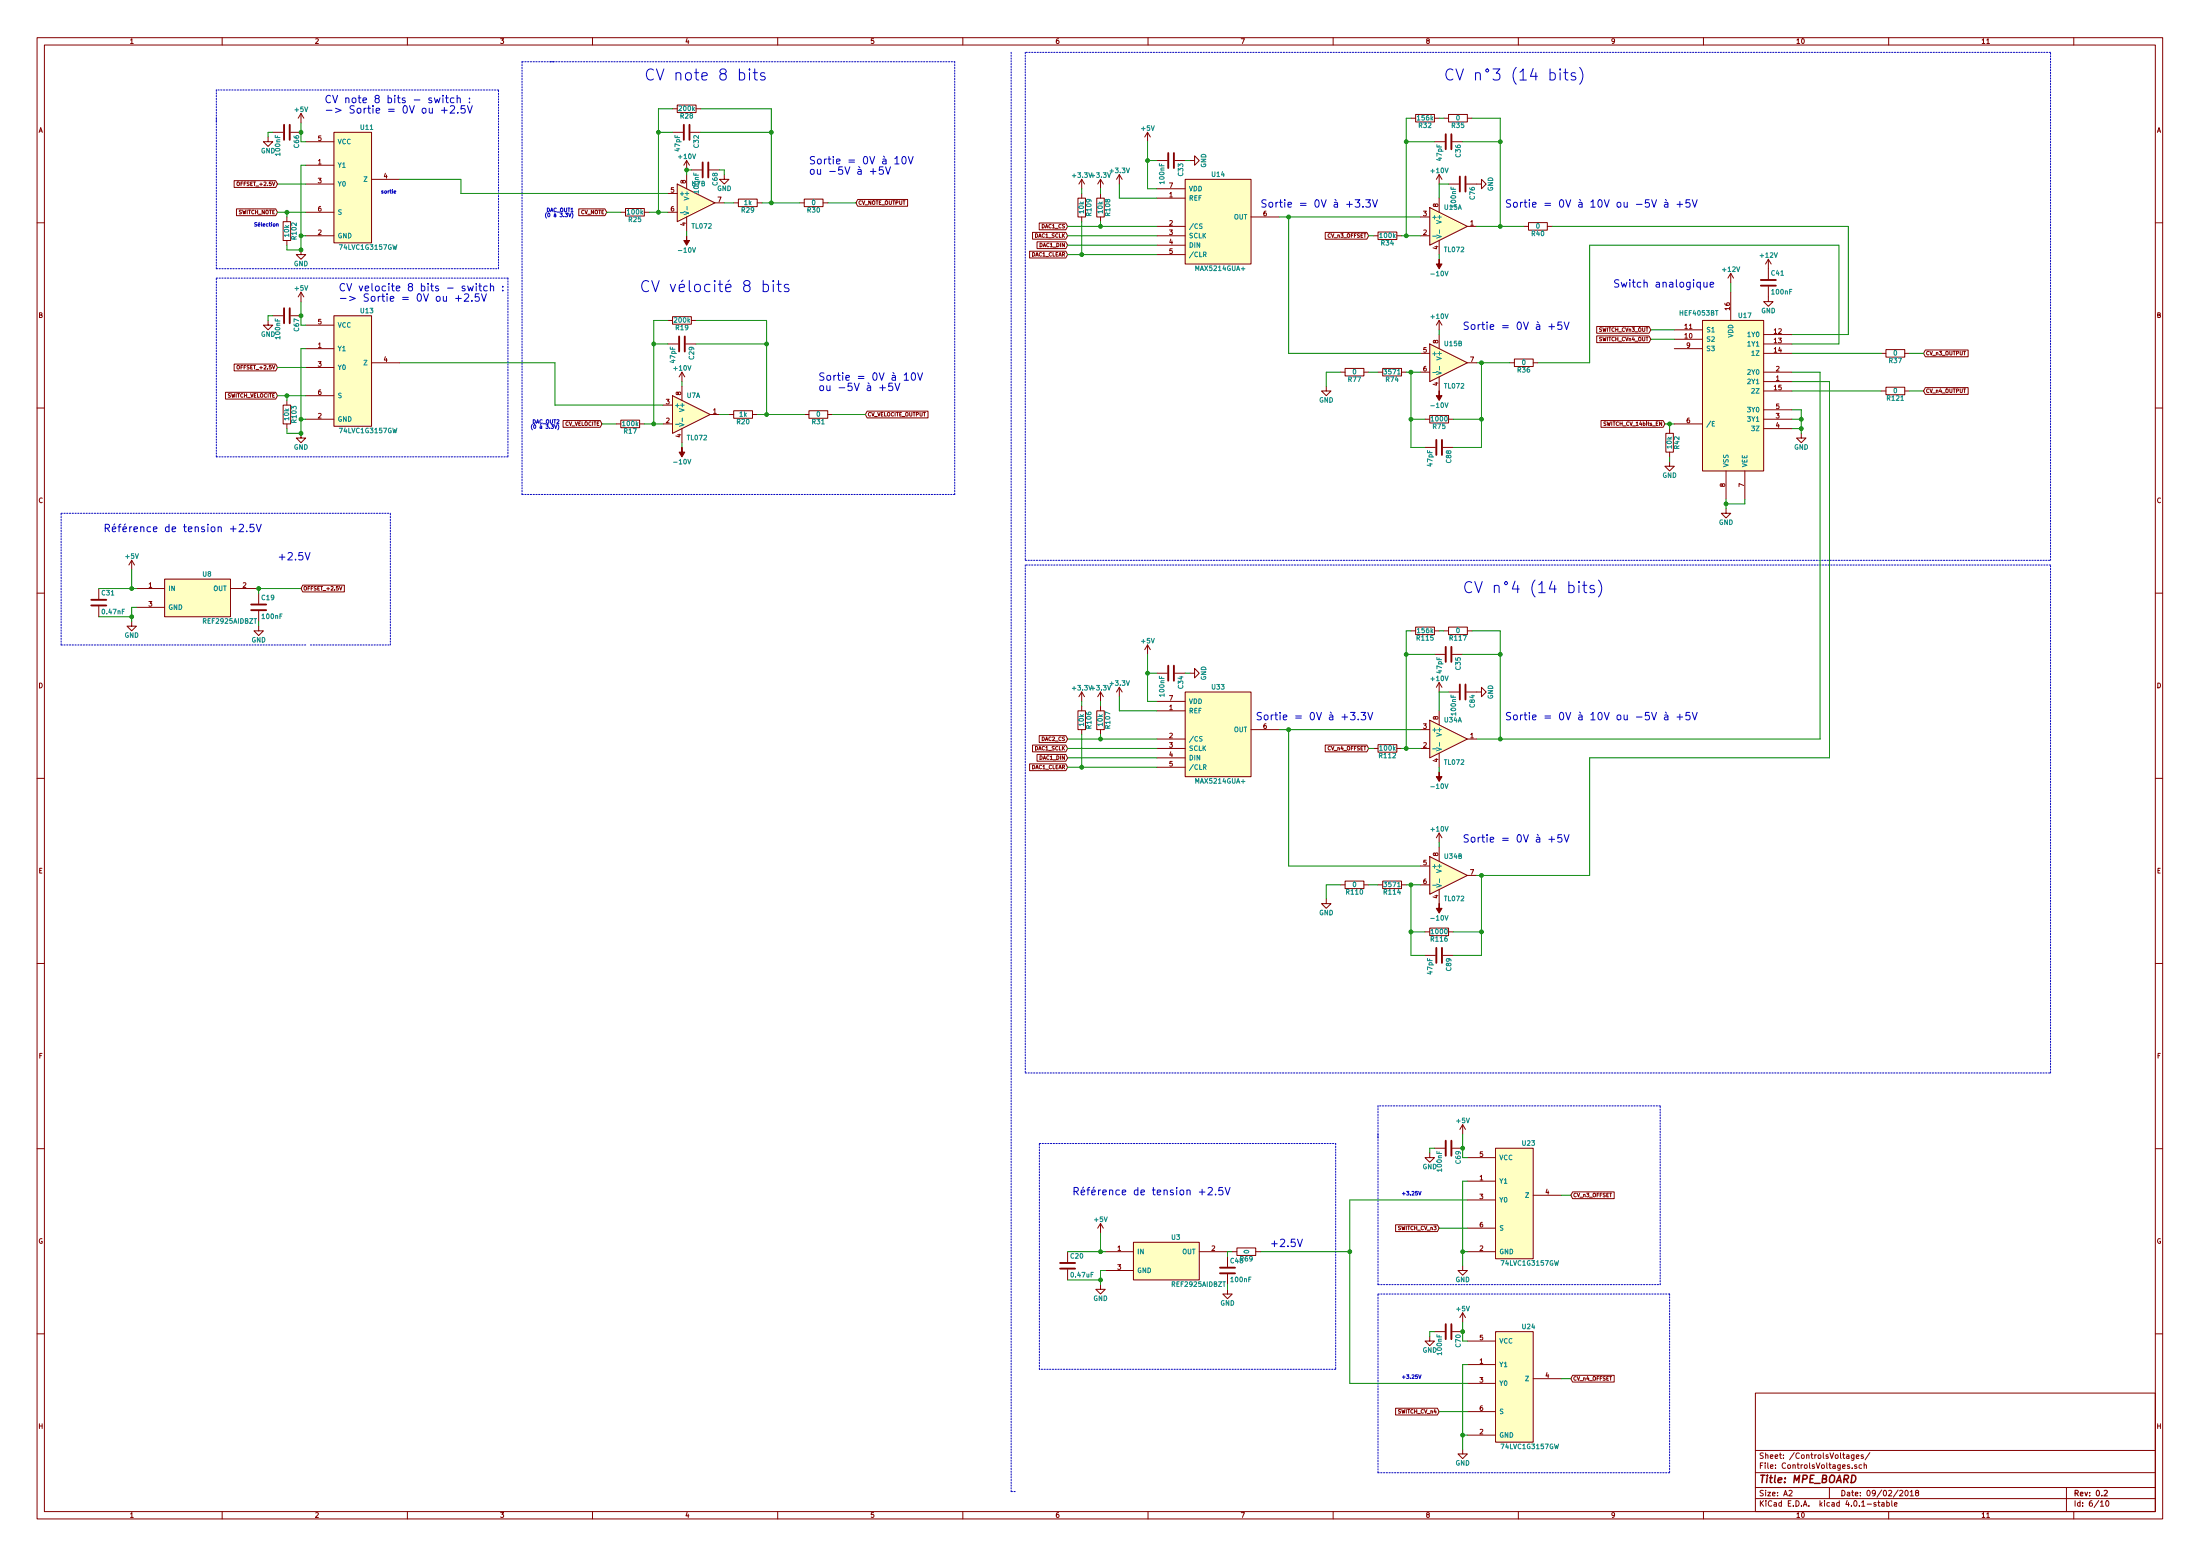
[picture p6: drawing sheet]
<svg xmlns="http://www.w3.org/2000/svg" width="594mm" height="420mm" viewBox="0 0 594 420" stroke-linecap="round" stroke-linejoin="round" font-family="sans-serif">
<g fill="none" stroke="#840000" stroke-width=".27">
<path d="M10 10.2h574v400h-574zM12 12.2h570v396h-570zM60 10.2v2M110 10.2v2M160 10.2v2M210 10.2v2M260 10.2v2M310 10.2v2M360 10.2v2M410 10.2v2M460 10.2v2M510 10.2v2"/>
<path d="M560 10.2v2M72.4 37v1.3h1.3l-1.3 1.2-1.3-1.2h1.3M73.7 35.7h2.8M78.5 35.7h2.8M81.3 30.6v2.6M81.3 30.6l-.8 1.3M81.3 30.6l.7 1.3M82.5 38.3h7.7M90.2 35.7h10.1v29.9h-10.1zM181.6 29.4h1.3M181.6 35.7h2.8M182.9 28.4h5.1v2h-5.1z"/>
<path d="M186.4 35.7h2.8M188 29.4h1.2M309.9 35.7v2.6M309.9 35.7l-.8 1.3M309.9 35.7l.7 1.3M381 31.9h1.3M382.3 30.9h5v2h-5zM387.3 38.3h2.8M387.3 31.9h1.3M389.9 31.9h1.3M391.2 30.9h5v2h-5zM392.2 38.3h2.8"/>
<path d="M396.2 31.9h1.3M63.2 48.8h11.2l.5 .9-.5 .9h-11.2zM63.9 56.4h10.5l.5 .9-.5 .9h-10.5zM64.1 49.2l.5 .1v.7l-.2 .1-.4-.1zM76.5 59.9h2v5h-2zM77.5 58.6v1.3M82.5 57.3h7.7M82.5 44.6h7.7M82.5 49.7h7.7M100.3 48.4h7.6M156.3 56.4h7l.5 .9-.5 .9h-7zM167.6 57.3h1.3"/>
<path d="M168.9 56.3h5.1v2h-5.1zM174 57.3h1.3M180.3 52.2h2.6M180.3 57.3h2.6M182.9 49.7l10.1 5.1-10.1 5.1zM185.4 43.3v2.6M185.4 47.2v3.8M185.4 58.6v3.8M185.4 43.3l-.7 1.3M185.4 43.3l.8 1.3M186.7 45.9h2.8M191.5 45.9h2.8"/>
<path d="M193 54.8h2.6M195.6 47.2v1.2h1.2l-1.2 1.3-1.3-1.3h1.3M198.1 54.8h1.3M199.4 53.8h5.1v2h-5.1zM204.5 54.8h1.2M215.9 54.8h1.3M217.2 53.8h5v2h-5zM222.2 54.8h1.3M231.6 53.9h13.5v1.8h-13.5l-.5-.9zM291.1 53.5h2v5.1h-2zM292.1 48.4v2.6M292.1 52.2v1.3"/>
<path d="M292.1 58.6v1.3M292.1 48.4l-.8 1.3M292.1 48.4l.8 1.3M296.2 53.5h2v5.1h-2zM297.2 48.4v2.6M297.2 52.2v1.3M297.2 58.6v1.3M297.2 48.4l-.8 1.3M297.2 48.4l.7 1.3M302.3 47.2l-.8 1.2M302.3 47.2v2.5M302.3 47.2l.7 1.2"/>
<path d="M312.4 53.5h7.6M312.4 51h7.6M312.4 43.3h2.8M317.2 43.3h2.8M320 48.4h17.8v22.9h-17.8zM321.3 43.3h1.3v-1.2l1.2 1.2-1.2 1.3v-1.3M337.8 58.6h7.6M383.5 58.6h2.6M386.1 56l10.1 5.1-10.1 5.1zM388.6 47.2v2.5M388.6 53.5v3.8M388.6 47.2l-.7 1.2"/>
<path d="M388.6 47.2l.8 1.2M391.2 49.7h2.8M396 49.7h4v-1.3l1.3 1.3-1.3 1.3v-1.3M10 60.2h2M77.5 64.9v1.3M81.3 67.5v1.2h1.2l-1.2 1.3-1.3-1.3h1.3M81.3 78.9l-.8 1.3M81.3 78.9v2.5M81.3 78.9l.7 1.3M82.5 63.7h7.7M278 67.8h9.8l.5 .9-.5 1h-9.8zM278.8 62.8h9l.5 .9-.5 .9h-9z"/>
<path d="M280 65.3h7.8l.5 .9-.5 .9h-7.8zM280.6 60.2h7.2l.5 .9-.5 .9h-7.2zM312.4 63.7h7.6M312.4 61.1h7.6M312.4 66.2h7.6M312.4 68.7h7.6M357.9 62.8h11.2l.5 .9-.5 .9h-11.2zM370.8 63.7h1.3M372.1 62.7h5.1v2h-5.1zM377.2 63.7h1.3M383.5 63.7h2.6M388.6 64.9v3.8"/>
<path d="M396.2 61.1h2.6M411.5 61.1h1.2M412.7 60.1h5.1v2h-5.1zM417.8 61.1h1.3M467.4 73.8v2.6M467.4 78.9v7.6M467.4 73.8l-.8 1.3M467.4 73.8l.7 1.3M477.5 77.4v4h1.3l-1.3 1.3-1.3-1.3h1.3M477.5 70v5.4M477.5 70l-.7 1.3M477.5 70l.8 1.3"/>
<path d="M582 60.2h2M63.2 98.3h11.2l.5 .9-.5 .9h-11.2zM64 98.8l.2-.1 .4 .1-.1 .8-.5-.1zM72.4 86.5v1.3h1.3l-1.3 1.3-1.3-1.3h1.3M73.7 85.3h2.8M78.5 85.3h2.8M82.5 94.1h7.7M82.5 99.2h7.7M82.5 87.8h7.7M90.2 85.3h10.1v29.8h-10.1zM100.3 98h7.6M180.3 86.5h1.3"/>
<path d="M180.3 92.9h2.8M181.6 85.5h5.1v2h-5.1zM185.2 92.9h2.8M186.7 86.5h1.3M363.2 99.5h5.1v2h-5.1zM373.4 99.5h5.1v2h-5.1zM383.5 95.4h2.6M386.1 92.9l10.1 5.1-10.1 5zM388.6 86.5v2.6M388.6 90.3v3.8M388.6 86.5l-.7 1.3M388.6 86.5l.8 1.3"/>
<path d="M396.2 98h2.6M407.7 98h1.2M408.9 96.9h5.1v2.1h-5.1zM414 98h1.3M431.2 88.2h14.1l.5 .9-.5 .9h-14.1zM431.2 90.7h14.1l.5 .9-.5 .9h-14.1zM452.1 94.1h7.6M452.1 91.6h7.6M452.1 89.1h7.6M459.7 86.5h16.5v40.7h-16.5zM476.2 92.9h7.7M476.2 90.3h7.7"/>
<path d="M476.2 95.4h7.7M508 95.4h1.3M509.3 94.4h5v2h-5zM514.3 95.4h1.3M519.9 94.5h11.6v1.8h-11.6l-.5-.9zM10 110.2h2M60.9 105.9h13.5l.5 .9-.5 1h-13.5zM76.5 109.4h2v5.1h-2zM77.5 108.1v1.3M77.5 114.5v1.2M81.3 117v1.3h1.2l-1.2 1.2-1.3-1.2h1.3M82.5 113.2h7.7"/>
<path d="M82.5 106.8h7.7M152 113.6h10.1l.5 .9-.5 .9h-10.1zM166.4 114.5h1.2M167.6 113.5h5.1v2h-5.1zM172.7 114.5h1.3M179.1 114.5h2.5M179.1 109.4h2.5M181.6 106.8l10.2 5.1-10.2 5.1zM184.1 100.5v2.5M184.1 104.3v3.8M184.1 115.7v3.8M184.1 100.5l-.7 1.3"/>
<path d="M184.1 100.5l.8 1.3M191.8 111.9h2.5M196.8 111.9h1.3M198.1 110.9h5.1v2h-5.1zM203.2 111.9h1.3M217.2 111.9h1.2M218.4 110.9h5.1v2h-5.1zM223.5 111.9h1.3M234.2 111h16.4v1.8h-16.4l-.5-.9zM358.1 104.3v1.3h1.3l-1.3 1.2-1.2-1.2h1.2M361.9 100.5h1.3M368.3 100.5h1.3"/>
<path d="M372.1 100.5h1.3M378.5 100.5h1.2M383.5 100.5h2.6M384.8 113.2h1.3M386.1 112.2h5.1v2h-5.1zM388.6 101.8v3.8M391.2 113.2h1.2M432.3 113.6h16.8l.5 .9-.5 .9h-16.8zM449.8 117h2.1v5.1h-2.1zM450.8 115.7v1.3M452.1 114.5h7.6M476.2 113.2h7.7"/>
<path d="M476.2 103h7.7M476.2 100.5h7.7M476.2 115.7h7.7M476.2 110.7h7.7M476.2 105.6h7.7M486.4 117v1.3h1.3l-1.3 1.2-1.3-1.2h1.3M508 105.6h1.3M509.3 104.6h5v2h-5zM514.3 105.6h1.3M519.9 104.7h11.6v1.8h-11.6l-.5-.9zM582 110.2h2M384.8 120.8h2.8"/>
<path d="M389.6 120.8h2.8M450.8 124.6v1.3h1.3l-1.3 1.3-1.2-1.3h1.2M450.8 122.1v1.3M466.1 137.3v1.3h1.3l-1.3 1.3-1.3-1.3h1.3M466.1 127.2v7.6M471.2 127.2v7.6M26.7 158.9v2.8M35.6 151.3l-.8 1.3M35.6 151.3v2.5M35.6 151.3l.7 1.3M36.8 158.9h7.6M44.4 156.4h17.8v10.1h-17.8z"/>
<path d="M62.2 158.9h7.6M81.8 158h11.2v1.8h-11.2l-.5-.9zM91.7 158.4l.3 1 .3-1M10 160.2h2M26.7 163.7v2.8M35.6 167.8v1.3h1.2l-1.2 1.2-1.3-1.2h1.3M36.8 164h7.6M69.8 169.1v1.2h1.3l-1.3 1.3-1.2-1.3h1.2M69.8 160.2v2.8M69.8 165v2.8M309.9 174.2l-.8 1.2M309.9 174.2v2.5"/>
<path d="M309.9 174.2l.7 1.2M381 170.3h1.3M382.3 169.3h5v2.1h-5zM387.3 176.7h2.8M387.3 170.3h1.3M389.9 170.3h1.3M391.2 169.3h5v2.1h-5zM392.2 176.7h2.8M396.2 170.3h1.3M582 160.2h2M280.6 198.6h7.2l.5 1-.5 .9h-7.2zM291.1 191.9h2v5.1h-2z"/>
<path d="M292.1 186.9v2.5M292.1 190.7v1.2M292.1 197v1.3M292.1 186.9l-.8 1.2M292.1 186.9l.8 1.2M296.2 191.9h2v5.1h-2zM297.2 186.9v2.5M297.2 190.7v1.2M297.2 197v1.3M297.2 186.9l-.8 1.2M297.2 186.9l.7 1.2M302.3 185.6v2.5"/>
<path d="M302.3 185.6l-.8 1.3M302.3 185.6l.7 1.3M312.4 199.6h7.6M312.4 191.9h7.6M312.4 189.4h7.6M312.4 181.8h2.8M317.2 181.8h2.8M320 186.9h17.8v22.8h-17.8zM321.3 181.8h1.3v-1.3l1.2 1.3-1.2 1.2v-1.2M337.8 197h7.6M383.5 197h2.6M386.1 194.5l10.1 5.1-10.1 5z"/>
<path d="M388.6 184.3v2.6M388.6 191.9v3.8M388.6 184.3l-.7 1.3M388.6 184.3l.8 1.3M391.2 186.9h2.8M396 186.9h4v-1.3l1.3 1.3-1.3 1.2v-1.2M396.2 199.6h2.6M10 210.2h2M278 206.3h9.8l.5 .9-.5 .9h-9.8zM278.8 201.2h9l.5 .9-.5 .9h-9zM280 203.7h7.8l.5 .9-.5 1h-7.8zM312.4 202.1h7.6"/>
<path d="M312.4 204.6h7.6M312.4 207.2h7.6M357.9 201.2h11.2l.5 .9-.5 .9h-11.2zM370.8 202.1h1.3M372.1 201.1h5.1v2h-5.1zM377.2 202.1h1.3M383.5 202.1h2.6M388.6 203.4v3.8M582 210.2h2M361.9 238.9h1.3M363.2 237.9h5.1v2h-5.1zM368.3 238.9h1.3"/>
<path d="M372.1 238.9h1.3M373.4 237.9h5.1v2h-5.1zM378.5 238.9h1.2M383.5 238.9h2.6M383.5 233.8h2.6M386.1 231.3l10.1 5.1-10.1 5.1zM388.6 225v2.5M388.6 228.8v3.8M388.6 225l-.7 1.2M388.6 225l.8 1.2M396.2 236.4h2.6M358.1 242.7v1.3h1.3l-1.3 1.3-1.2-1.3h1.2"/>
<path d="M384.8 251.6h1.3M384.8 258h2.8M386.1 250.6h5.1v2h-5.1zM388.6 240.2v3.8M389.6 258h2.8M391.2 251.6h1.2M10 260.2h2M582 260.2h2M10 310.2h2M386.1 311.3v1.3h1.2l-1.2 1.3-1.3-1.3h1.3M387.3 310h2.8M392.2 310h2.8"/>
<path d="M395 303.7v2.5M395 303.7l-.8 1.3M395 303.7l.7 1.3M396.2 318.9h7.7M396.2 312.6h7.7M403.9 310h10.1v29.9h-10.1zM582 310.2h2M288.3 338v2.8M297.2 330.4v2.5M297.2 330.4l-.8 1.2M297.2 330.4l.7 1.2M298.4 338h7.7"/>
<path d="M306.1 335.4h17.7v10.2h-17.7zM323.8 338h7.7M331.5 339.3v2.8M332.7 338h1.3M334 337h5.1v2h-5.1zM339.1 338h1.3M376.9 330.7h11.2l.5 .9-.5 1h-11.2zM396.2 338h7.7M396.2 324h7.7M396.2 331.6h7.7M414 322.7h7.6M424.7 321.8h11.2v1.9h-11.2l-.5-1z"/>
<path d="M288.3 342.8v2.8M297.2 346.9v1.2h1.2l-1.2 1.3-1.3-1.3h1.3M298.4 343.1h7.7M331.5 348.1v1.3h1.2l-1.2 1.3-1.3-1.3h1.3M331.5 344.1v2.8M387.3 359.6h2.8M392.2 359.6h2.8M395 341.8v1.3h1.2l-1.2 1.2-1.3-1.2h1.3M395 354.5l-.8 1.3M395 354.5v2.5M395 354.5l.7 1.3M403.9 359.6h10.1v29.8h-10.1z"/>
<path d="M10 360.2h2M386.1 360.8v1.3h1.2l-1.2 1.3-1.3-1.3h1.3M396.2 368.5h7.7M396.2 373.5h7.7M396.2 362.1h7.7M414 372.3h7.6M424.7 371.4h11.2v1.8h-11.2l-.5-.9zM474 376.2h108v32h-108zM582 360.2h2M376.9 380.3h11.2l.5 .9-.5 .9h-11.2zM395 391.3v1.3h1.2l-1.2 1.3-1.3-1.3h1.3M396.2 387.5h7.7"/>
<path d="M396.2 381.2h7.7M474 397.7h108M474 391.7h108M500.2 396.4v.1M500.6 392.8v1.4l-.6 .1M500.6 392.9l-.4-.1-.3 .3 .1 .6h.6M501.3 393.3l.7-.1-.1-.3-.4-.1-.2 .2v.7h.6M501.4 395.6l-.4-.1-.2 .2 .1 .3 .5 .1v.3h-.6M502.7 395.6l-.4-.1-.3 .3 .1 .6h.6M503.1 392.9l-.3-.1-.2 .2v.3l.5 .1v.3h-.5M503.4 395.6h.6v.9M503.4 395v1.5"/>
<path d="M504.9 392.2l-1.2 2M60 408.2v2M110 408.2v2M160 408.2v2M210 408.2v2M260 408.2v2M310 408.2v2M360 408.2v2M410 408.2v2M460 408.2v2M474 404.7h108M474 401.7h108"/>
<path d="M483.1 402.6l.6-.2 .2 .5-.9 1h.9M494 401.7v3M506.6 405.8l-.4-.1-.2 .2 .1 .3 .5 .1v.3h-.6M507.1 405.7h.5M507.3 405.2v1.3l.3 .2M508.2 405.8h.5l.1 .9M508.8 406.1l-.7 .3 .2 .3 .5-.1M509.5 405.8l.4-.1 .3 .3-.1 .6h-.6M509.5 405.2v1.5M510 408.2v2M510.8 405.2v1.3l.2 .2M511.6 406.2l.7-.1-.1-.3-.4-.1-.2 .2v.7h.6"/>
<path d="M513 402.6l.6-.2 .2 .5-.9 1h.9M514.6 402.6l.2-.2a.8 .8 0 0 1 .5 .8 .8 .8 0 0 1-.5 .7l-.4-.5zM515.8 402.9l.5-.5v1.5M515.8 403.9h.9M517.5 403.1l-.3-.3 .1-.2 .7-.1v.4l-.8 .5 .3 .5 .6-.3-.3-.5M558 401.7v6.5M560 408.2v2M567.2 405.7l.4-.5v1.5M567.2 406.7h.8M568.8 405.4l.2-.2a.8 .8 0 0 1 .5 .8 .8 .8 0 0 1-.5 .7l-.4-.5z"/>
</g>
<path d="M568.2 402.6l.6-.2 .3 .5-1 1h1" fill="none" stroke="#840000" stroke-width=".3"/>
<g fill="#ffffc2" stroke="#ffffc2" stroke-width=".27">
<path d="M181.6 106.8l10.2 5.1-10.2 5.1z"/>
<path d="M44.4 156.4h17.8v10.1h-17.8z"/>
<path d="M182.9 49.7l10.1 5.1-10.1 5.1z"/>
<path d="M90.2 35.7h10.1v29.9h-10.1z"/>
<path d="M90.2 85.3h10.1v29.8h-10.1z"/>
<path d="M386.1 56l10.1 5.1-10.1 5.1z"/>
<path d="M459.7 86.5h16.5v40.7h-16.5z"/>
<path d="M403.9 310h10.1v29.9h-10.1z"/>
<path d="M403.9 359.6h10.1v29.8h-10.1z"/>
<path d="M320 48.4h17.8v22.9h-17.8z"/>
<path d="M386.1 194.5l10.1 5.1-10.1 5z"/>
<path d="M320 186.9h17.8v22.8h-17.8z"/>
<path d="M386.1 231.3l10.1 5.1-10.1 5.1z"/>
<path d="M386.1 92.9l10.1 5.1-10.1 5z"/>
<path d="M306.1 335.4h17.7v10.2h-17.7z"/>
</g>
<g fill="none" stroke="#008484" stroke-width=".27">
<path d="M183.7 57.4h1M184.7 57.1l1.3 .4-1.3 .5M185.5 55.7v1M324.6 60.5h-.6v.4a.54 .54 0 0 1 .6 .7h-.7M325 68.7l.6-.1v-.4l-.6-.1v1.2M325.3 68.7l.4 .6M386.9 63.8h1M387.9 63.5l1.3 .4-1.3 .4M388.7 62.1v.9M388.7 98.9v1M182.4 114.6h1M183.5 114.3l1.2 .4-1.2 .4"/>
<path d="M184.3 112.9v.9M386.9 100.6h1M387.9 100.3l1.3 .4-1.3 .4M463 113.8h-.6v1.3h.6M324.6 198.9h-.6v.5a.54 .54 0 0 1 .6 .6l-.7 .1M325 207.2l.6-.1v-.5l-.6-.1v1.3M325.3 207.2l.4 .6M386.9 202.2h1M387.9 201.9l1.3 .4-1.3 .4M388.7 200.5v1M386.9 239h1M387.9 238.7l1.3 .5-1.3 .4"/>
<path d="M388.7 237.3v1"/>
</g>
<g fill="none" stroke="#840000" stroke-width=".51">
<path d="M76.7 33.7v4.1M78.2 33.7v4.1M184.7 33.7v4.1M186.2 33.7v4.1M390.4 36.2v4.1M391.9 36.2v4.1M189.7 43.9v4M191.3 43.9v4M315.5 41.3v4.1M317 41.3v4.1M394.2 47.7v4M395.7 47.7v4"/>
<path d="M475.5 77.1h4.1M475.5 75.6h4.1M76.7 83.2v4.1M78.2 83.2v4.1M183.4 90.8v4.1M184.9 90.8v4.1M387.9 118.8v4.1M389.4 118.8v4.1M24.6 163.5h4.1M24.6 162h4.1M67.8 164.8h4.1M67.8 163.2h4.1"/>
<path d="M315.5 179.7v4.1M317 179.7v4.1M390.4 174.7v4M391.9 174.7v4M394.2 184.8v4.1M395.7 184.8v4.1M387.9 255.9v4.1M389.4 255.9v4.1M390.4 308v4.1M391.9 308v4.1M286.3 342.6h4M286.3 341h4"/>
<path d="M329.4 343.8h4.1M329.4 342.3h4.1M390.4 357.5v4.1M391.9 357.5v4.1"/>
</g>
<g fill="none" stroke="#0000c2" stroke-width=".27">
<path d="M202.4 18.6l-.2 .2 .2 .1 .1-.1-.1-.2v.3M202.4 19.6v2M203.4 19.6h1.1M203.8 18.6v2.6l.2 .3 .5 .1M206.5 19.8l-.7-.2-.4 .5 .1 .4 1 .3 .2 .2-.2 .5h-1.1M421.3 18.6l-.2 .2 .2 .1 .1-.1-.1-.2v.3M421.3 19.6v2M422.3 19.6h1.1M422.7 18.6v2.6l.2 .3 .5 .1M425.4 19.8l-.7-.2-.4 .5 .1 .4 1 .3 .2 .2-.2 .5h-1.1M426.6 18.2a3.4 3.4 0 0 1 0 4.5M117.3 26.4l.4 1.4 .4-1 .3 1 .4-1.4"/>
<path d="M119.2 29.8h1.6M119.6 25.7v.3M119.6 26.4v1.4M120 29v1.5M120.3 26.4h.8M120.6 25.7v1.8l.5 .3M121.6 28.7l.8-.2 .4 .6-1.3 1.4h1.3M122.6 26.5l-.6-.1-.4 .4 .1 .8 .3 .2 .6-.1M123.4 26.6l.3-.2 .5 .1 .1 1.3M123.4 25.7v2.1M123.6 30.4v.1M125.5 28.5h-.9l-.1 1 .3-.2 .7 .1 .1 .3-.1 .7-.3 .1-.7-.1"/>
<path d="M126.2 28.5l.7 2 .6-2M126.8 27.6v.2M126.8 26.5v.2M106.4 51.9l.5-.1-.1-.2-.4 .1 .1 .4h.3M147.6 57.4h-.1a1.14 1.14 0 0 0 .1 1.5M148 57.6l.2-.1a.45 .45 0 0 1 .3 .6 .45 .45 0 0 1-.5 .3zM235 46.3h1.6M235.8 45.5v1.6M238.5 45.1h-1l-.1 .9 .3-.2 .7 .1 .2 .3-.1 .7-.3 .2-.8-.2M239.1 45.1l.7 2 .7-2M241.6 42.8l.6-.5v2M241.6 44.3h1.2"/>
<path d="M243.8 42.4l.2-.1a1.08 1.08 0 0 1 .7 1 1.08 1.08 0 0 1-.7 1 1.33 1.33 0 0 1-.2-1.9zM245.3 42.3l.6 2 .7-2M365.9 53.9h1.3l-.7 .8 .5 .1 .2 .3-.1 .7-.3 .1-.9-.1M368 55.8v.1M368.8 53.9h1.3l-.7 .8 .5 .1 .2 .3-.1 .7-.3 .1-.9-.1M370.6 53.9l.7 2 .7-2M446 53.9l.7 2 .6-2M449.5 54.7h.8l.1 1.2M449.7 53.8l.3 .3M450.4 55.1l-.7 .1-.3 .3 .3 .4 .7-.1M452.9 55.2h1.5M453.6 54.4v1.5"/>
<path d="M456.3 53.9h-1l-.1 1 .3-.2 .7 .1 .2 .3-.1 .7-.3 .1-.8-.1M457 53.9l.6 2 .7-2M74.7 60.5h.4v.6M74.7 60.4v.7M123.8 79.8v1.5M125.4 79.5l.8-.2 .4 .6-1.3 1.4h1.3M125.5 77.3l-.5-.1-.2 .3 .1 .3 .6 .2v.5h-.7M126.3 77.2l.4 1.4 .4-1 .3 1 .4-1.4M128.6 76.5v.3M128.6 77.2v1.4M129.3 77.2h.7M129.3 79.3h-.9l-.1 1 .3-.2 .7 .1 .1 .3-.1 .7-.2 .1-.8-.1"/>
<path d="M129.6 76.5v1.8l.4 .3M130 79.3l.7 2 .6-2M131.6 77.3l-.6-.1-.4 .4 .1 .8 .3 .2 .6-.1M132.4 77.4l.3-.2 .5 .1 .1 1.3M132.4 76.5v2.1M135.8 78.4v.2M135.8 77.3v.2M206.1 76.9l.9-.1 .5 .5v.9l-.3 .4h-1.1M208.8 75.8l-.1 .1 .1 .2 .2-.2-.2-.1v.3M208.8 76.8v2M209.8 76.8h1.1M210.2 75.8v2.6l.2 .2 .5 .2"/>
<path d="M212.9 76.9l-.7-.1-.4 .4 .1 .4 1 .3 .2 .3-.2 .4h-1.1M459.2 76.3l-.6-.1-.4 .4 .1 .8 .3 .1 .6-.1M459.2 76.2v2M460.1 76.2l.1 1.2 .5 .1 .3-.1M461 76.2v1.3M461.8 76.9l1-.2-.1-.4-.6-.1-.3 .3 .1 .9h.8M123 80.6h1.6M127.4 81.2v.1M418.3 88.2h1.5M419 87.4v1.6M421.7 87h-.9l-.2 .9 .3-.2 .7 .1 .2 .3-.1 .7-.3 .2-.8-.2M422.4 87l.6 2 .7-2"/>
<path d="M143.8 114.6h-.1a1.14 1.14 0 0 0 .1 1.5M144.2 114.7h.1a.45 .45 0 0 1 .4 .5 .45 .45 0 0 1-.5 .4zM237.6 104.7h1.5M238.3 104v1.5M241 103.5h-.9l-.1 .9 .2-.2 .7 .1 .2 .3-.1 .7-.3 .2-.7-.2M241.7 103.5l.6 2 .7-2M244.2 101.3l.6-.6v2M244.2 102.7h1.1M246.4 100.8l.2-.1a1.08 1.08 0 0 1 .6 1 1.08 1.08 0 0 1-.6 1 1.33 1.33 0 0 1-.2-1.9zM247.8 100.7l.7 2 .6-2M62.2 142.8h1.6M64.6 141.8l.8-.2 .4 .6-1.3 1.4h1.3"/>
<path d="M66.6 143.4v.2M68.5 141.6h-.9l-.1 .9 .3-.2 .7 .1 .1 .3-.1 .7-.3 .2-.7-.2M69.2 141.6l.7 2 .6-2M82.4 149.2l.7 2 .6-2M426.4 157l-.2 .2 .2 .1 .1-.1-.1-.2v.3M426.4 158.1v1.9M427.4 158.1h1.1M427.8 157v2.6l.1 .3 .6 .1M430.5 158.2l-.7-.1-.5 .4 .2 .4 1 .3 .1 .3-.1 .4h-1.2M431.6 156.6a3.4 3.4 0 0 1 0 4.6M364.7 192.4h1.2l-.6 .7 .4 .1 .2 .3-.1 .7-.3 .2-.8-.2M366.8 194.2v.2"/>
<path d="M367.5 192.4h1.3l-.7 .7 .5 .1 .2 .3-.1 .7-.3 .2-.9-.2M369.4 192.4l.6 2 .7-2M446 192.4l.7 2 .6-2M449.5 193.1h.8l.1 1.3M449.7 192.3l.3 .3M450.4 193.5l-.7 .1-.3 .3 .3 .5 .7-.1M452.9 193.6h1.5M453.6 192.9v1.5M456.3 192.4h-1l-.1 .9 .3-.2 .7 .1 .2 .3-.1 .7-.3 .2-.8-.2M457 192.4l.6 2 .7-2M418.3 226.6h1.5M419 225.9v1.5"/>
<path d="M421.7 225.4h-.9l-.2 1 .3-.2 .7 .1 .2 .2-.1 .7-.3 .2-.8-.2M422.4 225.4l.6 2 .7-2M323.8 321.9h1.6M326.2 320.8l.8-.2 .4 .6-1.3 1.4h1.3M328.2 322.5v.1M330.1 320.6h-.9l-.1 1 .3-.2 .7 .1 .2 .3-.2 .7-.2 .1-.8-.1M330.8 320.6l.7 2 .7-2M350.4 334.6l.6 2 .7-2M383.1 321.7l.3 1 .3-1M383.1 371.2l.3 1 .3-1"/>
</g>
<g fill="#840000" stroke="#840000" stroke-width=".27">
<path d="M185.4 63.7v1.2h.8l-.8 1.3-.7-1.3h.7z"/>
<path d="M184.1 120.8v1.3h.8l-.8 1.3-.7-1.3h.7z"/>
<path d="M388.6 70v1.3h.8l-.8 1.3-.7-1.3h.7z"/>
<path d="M388.6 208.4v1.3h.8l-.8 1.3-.7-1.3h.7z"/>
<path d="M388.6 244v1.3h.8l-.8 1.2-.7-1.2h.7z"/>
<path d="M388.6 105.6v1.2h.8l-.8 1.3-.7-1.3h.7z"/>
</g>
<g fill="none" stroke="#008400" stroke-width=".27">
<path d="M73.7 35.7h-1.3v1.3M81.3 33.2v5.1h1.2M177.8 35.7h3.8M181.6 29.4h-3.8v27.9M189.2 29.4h19.1v25.4M189.2 35.7h19.1M309.9 38.3v12.7h2.5M379.7 38.3h7.6M381 31.9h-1.3v31.8M388.6 31.9h1.3M395 38.3h10.1M397.5 31.9h7.6v29.2"/>
<path d="M74.9 57.3h7.6M74.9 49.7h7.6M77.5 57.3v1.3M82.5 44.6h-1.2v22.9h-3.8v-1.3M107.9 48.4h16.6v3.8h55.8M163.8 57.3h3.8M175.3 57.3h5M186.7 45.9h-1.3v1.3M194.3 45.9h1.3v1.3M195.6 54.8h2.5M205.7 54.8h10.2M223.5 54.8h7.6"/>
<path d="M292.1 51v1.2M292.1 59.9v8.8M297.2 51v1.2M297.2 59.9v1.2M302.3 49.7v3.8h10.1M309.9 43.3h2.5M320 43.3h1.3M345.4 58.6h38.1M348 58.6v36.8h35.5M391.2 49.7h-2.6v3.8M81.3 63.7h1.2M185.4 62.4v1.3"/>
<path d="M288.3 63.7h24.1M288.3 61.1h24.1M288.3 66.2h24.1M288.3 68.7h24.1M369.6 63.7h1.2M378.5 63.7h5M388.6 68.7v1.3M398.8 61.1h12.7M419.1 61.1h80v29.2h-15.2M467.4 76.4v2.5M73.7 85.3h-1.3v1.2M74.9 99.2h7.6"/>
<path d="M81.3 81.4v6.4h1.2M82.5 94.1h-1.2v22.9h-3.8v-1.3M107.9 98h42v11.4h29.2M176.5 92.9h3.8M180.3 86.5h-3.8v28M188 86.5h19v25.4M188 92.9h19M388.6 89.1v1.2M398.8 98h8.9M400 98v22.8h-7.6M445.8 89.1h6.3M445.8 91.6h6.3"/>
<path d="M483.9 92.9h12.7v-26.7h-67.3v31.8h-14M483.9 95.4h24.1M515.6 95.4h3.8M74.9 106.8h7.6M77.5 106.8v1.3M81.3 113.2h1.2M162.6 114.5h3.8M174 114.5h5.1M184.1 103v1.3M184.1 119.5v1.3M194.3 111.9h2.5M204.5 111.9h12.7"/>
<path d="M224.8 111.9h8.9M361.9 100.5h-3.8v3.8M369.6 100.5h2.5M379.7 100.5h3.8M381 113.2h3.8M381 100.5v20.3h3.8M392.4 113.2h7.6M449.6 114.5h2.5M450.8 114.5v1.2M483.9 113.2h2.5M483.9 100.5h7.6v99.1h-92.7M483.9 103h10.1v101.6h-64.7v31.8h-30.5"/>
<path d="M483.9 105.6h24.1M483.9 110.7h2.5v6.3M483.9 115.7h2.5M515.6 105.6h3.8M450.8 123.4v1.2M466.1 134.8v2.5M471.2 134.8v1.3h-5.1M26.7 158.9h10.1M35.6 153.8v5.1M81.3 158.9h-11.5v1.3M26.7 166.5h8.9M36.8 164h-1.2v3.8"/>
<path d="M69.8 167.8v1.3M309.9 176.7v12.7h2.5M379.7 176.7h7.6M381 170.3h-1.3v31.8M388.6 170.3h1.3M395 176.7h10.1M397.5 170.3h7.6v29.3M288.3 199.6h24.1M292.1 189.4v1.3M292.1 198.3v8.9M297.2 189.4v1.3M297.2 198.3v1.3"/>
<path d="M302.3 188.1v3.8h10.1M309.9 181.8h2.5M320 181.8h1.3M345.4 197h38.1M348 197v36.8h35.5M391.2 186.9h-2.6v5M288.3 202.1h24.1M288.3 204.6h24.1M288.3 207.2h24.1M369.6 202.1h1.2M378.5 202.1h5M388.6 207.2v1.2"/>
<path d="M361.9 238.9h-3.8v3.8M369.6 238.9h2.5M379.7 238.9h3.8M381 238.9v19.1h3.8M388.6 227.5v1.3M400 236.4v21.6h-7.6M381 251.6h3.8M392.4 251.6h7.6M387.3 310h-1.2v1.3M395 306.2v6.4h1.2M396.2 318.9h-1.2v22.9M288.3 338h10.1"/>
<path d="M297.2 332.9v5.1M332.7 338h-1.2v1.3M340.4 338h24.1M388.6 331.6h7.6M395 338h1.2M396.2 324h-31.7v49.5h31.7M421.6 322.7h2.6M288.3 345.6h8.9M298.4 343.1h-1.2v3.8M331.5 346.9v1.2M387.3 359.6h-1.2v1.2M395 357v5.1h1.2"/>
<path d="M396.2 368.5h-1.2v22.8M421.6 372.3h2.6M388.6 381.2h7.6M395 387.5h1.2"/>
</g>
<g fill="#008400" stroke="#008400" stroke-width=".27">
<circle cx="207" cy="92.9" r=".51"/>
<circle cx="176.5" cy="92.9" r=".51"/>
<circle cx="176.5" cy="114.5" r=".51"/>
<circle cx="35.6" cy="158.9" r=".51"/>
<circle cx="35.6" cy="166.5" r=".51"/>
<circle cx="208.3" cy="35.7" r=".51"/>
<circle cx="177.8" cy="35.7" r=".51"/>
<circle cx="177.8" cy="57.3" r=".51"/>
<circle cx="208.3" cy="54.8" r=".51"/>
<circle cx="207" cy="111.9" r=".51"/>
<circle cx="81.3" cy="63.7" r=".51"/>
<circle cx="81.3" cy="113.2" r=".51"/>
<circle cx="405.1" cy="38.3" r=".51"/>
<circle cx="379.7" cy="63.7" r=".51"/>
<circle cx="379.7" cy="38.3" r=".51"/>
<circle cx="405.1" cy="61.1" r=".51"/>
<circle cx="450.8" cy="114.5" r=".51"/>
<circle cx="466.1" cy="136.1" r=".51"/>
<circle cx="395" cy="338" r=".51"/>
<circle cx="395" cy="387.5" r=".51"/>
<circle cx="400" cy="98" r=".51"/>
<circle cx="381" cy="100.5" r=".51"/>
<circle cx="185.4" cy="45.9" r=".51"/>
<circle cx="81.3" cy="35.7" r=".51"/>
<circle cx="81.3" cy="85.3" r=".51"/>
<circle cx="395" cy="310" r=".51"/>
<circle cx="395" cy="359.6" r=".51"/>
<circle cx="77.5" cy="106.8" r=".51"/>
<circle cx="77.5" cy="57.3" r=".51"/>
<circle cx="81.3" cy="67.5" r=".51"/>
<circle cx="81.3" cy="117" r=".51"/>
<circle cx="297.2" cy="61.1" r=".51"/>
<circle cx="292.1" cy="68.7" r=".51"/>
<circle cx="309.9" cy="43.3" r=".51"/>
<circle cx="348" cy="58.6" r=".51"/>
<circle cx="405.1" cy="176.7" r=".51"/>
<circle cx="379.7" cy="202.1" r=".51"/>
<circle cx="379.7" cy="176.7" r=".51"/>
<circle cx="405.1" cy="199.6" r=".51"/>
<circle cx="400" cy="236.4" r=".51"/>
<circle cx="381" cy="238.9" r=".51"/>
<circle cx="297.2" cy="199.6" r=".51"/>
<circle cx="292.1" cy="207.2" r=".51"/>
<circle cx="309.9" cy="181.8" r=".51"/>
<circle cx="348" cy="197" r=".51"/>
<circle cx="400" cy="113.2" r=".51"/>
<circle cx="381" cy="113.2" r=".51"/>
<circle cx="400" cy="251.6" r=".51"/>
<circle cx="381" cy="251.6" r=".51"/>
<circle cx="486.4" cy="113.2" r=".51"/>
<circle cx="486.4" cy="115.7" r=".51"/>
<circle cx="297.2" cy="338" r=".51"/>
<circle cx="297.2" cy="345.6" r=".51"/>
<circle cx="364.5" cy="338" r=".51"/>
<circle cx="69.8" cy="158.9" r=".51"/>
</g>
<g fill="none" stroke="#0000c2" stroke-width=".27" stroke-dasharray=".3 .4">
<path d="M141 16.7h8.9M148.6 16.7h109.2M257.8 16.7v116.8M273 14.1v388.7M276.9 14.1v137.2M553.7 14.1h-276.8M58.4 31.9v40.7M58.4 24.3v8.9M134.6 24.3h-76.2M58.4 72.6h76.2M58.4 75.1h78.8M134.6 72.6v-48.3"/>
<path d="M137.2 75.1v48.3M16.5 138.6h88.9M58.4 123.4v-48.3M137.2 123.4h-78.8M141 133.5v-116.8M257.8 133.5h-116.8M276.9 151.3h276.8M276.9 152.6v137.1M553.7 151.3v-137.2M553.7 152.6h-276.8M16.5 174.2h66M16.5 174.2v-35.6"/>
<path d="M83.8 174.2h21.6M105.4 174.2v-35.6M276.9 289.7h276.8M372.1 298.6v8.9M448.3 298.6h-76.2M553.7 289.7v-137.1M280.7 308.8h80M360.7 308.8v60.9M372.1 306.2v40.7M372.1 346.9h76.2M372.1 349.4h78.7M448.3 346.9v-48.3"/>
<path d="M450.8 349.4v48.3M280.7 369.7v-60.9M360.7 369.7h-80M372.1 397.7v-48.3M450.8 397.7h-78.7M273 402.8h1.3"/>
</g>
<g font-size="4.2" fill="#0000c2">
<text x="174" y="21.8">CV note 8 bits</text>
<text x="389.9" y="21.8">CV n°3 (14 bits)</text>
<text x="172.7" y="78.9">CV vélocité 8 bits</text>
<text x="395" y="160.2">CV n°4 (14 bits)</text>
</g>
<g font-size="2.8" fill="#0000c2">
<text x="87.6" y="27.9">CV note 8 bits - switch :</text>
<text x="87.6" y="30.6">-&gt; Sortie = 0V ou +2.5V</text>
<text x="218.4" y="44.4">Sortie = 0V à 10V</text>
<text x="218.4" y="47.2">ou -5V à +5V</text>
<text x="340.4" y="56">Sortie = 0V à +3.3V</text>
<text x="406.4" y="56">Sortie = 0V à 10V ou -5V à +5V</text>
<text x="435.6" y="77.6">Switch analogique</text>
<text x="91.4" y="78.7">CV velocite 8 bits - switch :</text>
<text x="91.4" y="81.4">-&gt; Sortie = 0V ou +2.5V</text>
<text x="395" y="89.1">Sortie = 0V à +5V</text>
<text x="221" y="102.8">Sortie = 0V à 10V</text>
<text x="221" y="105.6">ou -5V à +5V</text>
<text x="27.9" y="143.7">Référence de tension +2.5V</text>
<text x="74.9" y="151.3">+2.5V</text>
<text x="339.1" y="194.5">Sortie = 0V à +3.3V</text>
<text x="406.4" y="194.5">Sortie = 0V à 10V ou -5V à +5V</text>
<text x="395" y="227.5">Sortie = 0V à +5V</text>
<text x="289.6" y="322.7">Référence de tension +2.5V</text>
<text x="342.9" y="336.7">+2.5V</text>
</g>
<text font-size="2.8" fill="#840000" x="475" y="400.4">Title: MPE_BOARD</text>
<g font-size="2.1" fill="#840000">
<text x="475" y="393.9">Sheet: /ControlsVoltages/</text>
<text x="475" y="396.6">File: ControlsVoltages.sch</text>
<text x="475" y="406.8">KiCad E.D.A. kicad 4.0.1-stable</text>
<text x="475" y="404">Size: A2</text>
<text x="497" y="404">Date: 09/02/2018</text>
<text x="560" y="404">Rev: 0.2</text>
<text x="560" y="406.8">Id: 6/10</text>
</g>
<g font-size="1.8" fill="#840000">
<text x="35" y="11.8">1</text>
<text x="85" y="11.8">2</text>
<text x="135" y="11.8">3</text>
<text x="185" y="11.8">4</text>
<text x="235" y="11.8">5</text>
<text x="285" y="11.8">6</text>
<text x="335" y="11.8">7</text>
<text x="385" y="11.8">8</text>
<text x="435" y="11.8">9</text>
<text x="485" y="11.8">10</text>
<text x="535" y="11.8">11</text>
<text x="10.4" y="35.8">A</text>
<text x="582.4" y="35.8">A</text>
<text x="85.9" y="38">5</text>
<text x="85.9" y="44.4">1</text>
<text x="85.9" y="49.4">3</text>
<text x="103.7" y="48.2">4</text>
<text x="181.1" y="52">5</text>
<text x="185.2" y="49.5" transform="rotate(-90 185.2 49.5)">8</text>
<text x="315.7" y="53.3">1</text>
<text x="315.7" y="50.7">7</text>
<text x="85.9" y="57.1">6</text>
<text x="181.1" y="57.1">6</text>
<text x="193.8" y="54.5">7</text>
<text x="341.1" y="58.3">6</text>
<text x="384.3" y="58.3">3</text>
<text x="388.4" y="55.9" transform="rotate(-90 388.4 55.9)">8</text>
<text x="85.9" y="63.4">2</text>
<text x="185.2" y="61" transform="rotate(-90 185.2 61)">4</text>
<text x="315.7" y="60.9">2</text>
<text x="315.7" y="63.4">3</text>
<text x="315.7" y="66">4</text>
<text x="384.3" y="63.4">2</text>
<text x="397" y="60.9">1</text>
<text x="315.7" y="68.5">5</text>
<text x="388.4" y="67.3" transform="rotate(-90 388.4 67.3)">4</text>
<text x="467.1" y="83.7" transform="rotate(-90 467.1 83.7)">16</text>
<text x="10.4" y="85.8">B</text>
<text x="85.9" y="87.5">5</text>
<text x="455" y="88.8">11</text>
<text x="582.4" y="85.8">B</text>
<text x="85.9" y="93.9">1</text>
<text x="384.3" y="95.2">5</text>
<text x="388.4" y="92.7" transform="rotate(-90 388.4 92.7)">8</text>
<text x="455" y="91.4">10</text>
<text x="455.4" y="93.9">9</text>
<text x="479.1" y="90.1">12</text>
<text x="479.1" y="92.6">13</text>
<text x="479.1" y="95.2">14</text>
<text x="85.9" y="99">3</text>
<text x="103.7" y="97.7">4</text>
<text x="384.3" y="100.2">6</text>
<text x="397" y="97.7">7</text>
<text x="479.6" y="100.2">2</text>
<text x="85.9" y="106.6">6</text>
<text x="183.9" y="106.7" transform="rotate(-90 183.9 106.7)">8</text>
<text x="388.4" y="104.2" transform="rotate(-90 388.4 104.2)">4</text>
<text x="479.1" y="105.3">15</text>
<text x="479.6" y="102.8">1</text>
<text x="85.9" y="112.9">2</text>
<text x="179.9" y="109.1">3</text>
<text x="192.6" y="111.7">1</text>
<text x="479.6" y="112.9">3</text>
<text x="479.6" y="110.4">5</text>
<text x="179.9" y="114.2">2</text>
<text x="183.9" y="118.1" transform="rotate(-90 183.9 118.1)">4</text>
<text x="455.4" y="114.2">6</text>
<text x="479.6" y="115.5">4</text>
<text x="465.8" y="131.5" transform="rotate(-90 465.8 131.5)">8</text>
<text x="470.9" y="131.5" transform="rotate(-90 470.9 131.5)">7</text>
<text x="10.4" y="135.8">C</text>
<text x="582.4" y="135.8">C</text>
<text x="40.2" y="158.7">1</text>
<text x="65.6" y="158.7">2</text>
<text x="40.2" y="163.7">3</text>
<text x="10.4" y="185.8">D</text>
<text x="582.4" y="185.8">D</text>
<text x="315.7" y="191.7">1</text>
<text x="315.7" y="189.1">7</text>
<text x="341.1" y="196.8">6</text>
<text x="384.3" y="196.8">3</text>
<text x="388.4" y="194.3" transform="rotate(-90 388.4 194.3)">8</text>
<text x="315.7" y="199.3">2</text>
<text x="315.7" y="201.8">3</text>
<text x="384.3" y="201.8">2</text>
<text x="397" y="199.3">1</text>
<text x="315.7" y="204.4">4</text>
<text x="315.7" y="206.9">5</text>
<text x="388.4" y="205.8" transform="rotate(-90 388.4 205.8)">4</text>
<text x="384.3" y="233.6">5</text>
<text x="388.4" y="231.2" transform="rotate(-90 388.4 231.2)">8</text>
<text x="10.4" y="235.8">E</text>
<text x="384.3" y="238.7">6</text>
<text x="397" y="236.1">7</text>
<text x="582.4" y="235.8">E</text>
<text x="388.4" y="242.6" transform="rotate(-90 388.4 242.6)">4</text>
<text x="10.5" y="285.8">F</text>
<text x="582.5" y="285.8">F</text>
<text x="399.6" y="312.3">5</text>
<text x="399.6" y="318.7">1</text>
<text x="399.6" y="323.8">3</text>
<text x="417.3" y="322.5">4</text>
<text x="10.3" y="335.8">G</text>
<text x="399.6" y="331.4">6</text>
<text x="582.3" y="335.8">G</text>
<text x="301.8" y="337.7">1</text>
<text x="327.2" y="337.7">2</text>
<text x="399.6" y="337.7">2</text>
<text x="301.8" y="342.8">3</text>
<text x="399.6" y="361.9">5</text>
<text x="399.6" y="368.2">1</text>
<text x="399.6" y="373.3">3</text>
<text x="417.3" y="372">4</text>
<text x="399.6" y="380.9">6</text>
<text x="10.4" y="385.8">H</text>
<text x="399.6" y="387.3">2</text>
<text x="582.4" y="385.8">H</text>
<text x="35" y="409.8">1</text>
<text x="85" y="409.8">2</text>
<text x="135" y="409.8">3</text>
<text x="185" y="409.8">4</text>
<text x="235" y="409.8">5</text>
<text x="285" y="409.8">6</text>
<text x="335" y="409.8">7</text>
<text x="385" y="409.8">8</text>
<text x="435" y="409.8">9</text>
<text x="485" y="409.8">10</text>
<text x="535" y="409.8">11</text>
</g>
<g font-size="1.8" fill="#008484">
<text x="183.5" y="29.9">200k</text>
<text x="79.7" y="30.2">+5V</text>
<text x="97.4" y="35">U11</text>
<text x="183.8" y="32">R28</text>
<text x="308.3" y="35.3">+5V</text>
<text x="382.9" y="32.5">156k</text>
<text x="383.2" y="34.5">R32</text>
<text x="392.1" y="34.5">R35</text>
<text x="393.2" y="32.5">0</text>
<text x="70.4" y="41.4">GND</text>
<text x="75.6" y="41.9" transform="rotate(-90 75.6 41.9)">100nF</text>
<text x="80.7" y="39.8" transform="rotate(-90 80.7 39.8)">C66</text>
<text x="91.2" y="38.9">VCC</text>
<text x="183.6" y="40.8" transform="rotate(-90 183.6 40.8)">47pF</text>
<text x="188.7" y="39.8" transform="rotate(-90 188.7 39.8)">C32</text>
<text x="91.2" y="45.3">Y1</text>
<text x="183.3" y="42.9">+10V</text>
<text x="289.8" y="48">+3.3V +3.3V</text>
<text x="299.9" y="46.7">+3.3V</text>
<text x="319.5" y="47.5" transform="rotate(-90 319.5 47.5)">C33</text>
<text x="325.7" y="45.3" transform="rotate(-90 325.7 45.3)">GND</text>
<text x="327.3" y="47.7">U14</text>
<text x="386.5" y="46.7">+10V</text>
<text x="389.3" y="43.3" transform="rotate(-90 389.3 43.3)">47pF</text>
<text x="394.4" y="42.4" transform="rotate(-90 394.4 42.4)">C36</text>
<text x="91.2" y="50.3">Y0</text>
<text x="98.2" y="49.1">Z</text>
<text x="183.4" y="52.9">+</text>
<text x="186.1" y="53.7" transform="rotate(-90 186.1 53.7)">V+</text>
<text x="186.8" y="50.3">U7B</text>
<text x="188.7" y="52" transform="rotate(-90 188.7 52)">100nF</text>
<text x="193.6" y="51.5">GND</text>
<text x="193.8" y="50" transform="rotate(-90 193.8 50)">C68</text>
<text x="314.4" y="49.5" transform="rotate(-90 314.4 49.5)">100nF</text>
<text x="321.1" y="51.6">VDD</text>
<text x="398.2" y="53.8" transform="rotate(-90 398.2 53.8)">C76</text>
<text x="403.1" y="51.7" transform="rotate(-90 403.1 51.7)">GND</text>
<text x="91.2" y="58">S</text>
<text x="169.5" y="57.9">100k</text>
<text x="169.8" y="59.9">R25</text>
<text x="200.3" y="57.4">R29</text>
<text x="201" y="55.3">1k</text>
<text x="218.1" y="57.4">R30</text>
<text x="219.2" y="55.3">0</text>
<text x="292.7" y="57.5" transform="rotate(-90 292.7 57.5)">10k</text>
<text x="294.7" y="58.2" transform="rotate(-90 294.7 58.2)">R109</text>
<text x="297.7" y="57.5" transform="rotate(-90 297.7 57.5)">10k</text>
<text x="299.8" y="58.2" transform="rotate(-90 299.8 58.2)">R108</text>
<text x="321.1" y="54.1">REF</text>
<text x="333.1" y="59.2">OUT</text>
<text x="386.6" y="59.2">+</text>
<text x="390" y="56.6">U15A</text>
<text x="393.1" y="55.8" transform="rotate(-90 393.1 55.8)">100nF</text>
<text x="78" y="63.9" transform="rotate(-90 78 63.9)">10k</text>
<text x="80.1" y="64.5" transform="rotate(-90 80.1 64.5)">R102</text>
<text x="91.2" y="64.3">GND</text>
<text x="187" y="61.7">TL072</text>
<text x="321.1" y="61.8">/CS</text>
<text x="321.1" y="64.3">SCLK</text>
<text x="372.7" y="64.2">100k</text>
<text x="389.3" y="60" transform="rotate(-90 389.3 60)">V+</text>
<text x="413.7" y="63.7">R40</text>
<text x="414.8" y="61.7">0</text>
<text x="79.3" y="71.8">GND</text>
<text x="92" y="67.4">74LVC1G3157GW</text>
<text x="183.5" y="68.2">-10V</text>
<text x="321.1" y="66.8">DIN</text>
<text x="321.1" y="69.4">/CLR</text>
<text x="373" y="66.3">R34</text>
<text x="390.2" y="68">TL072</text>
<text x="475.4" y="69.6">+12V</text>
<text x="323.1" y="73.1">MAX5214GUA+</text>
<text x="386.7" y="74.5">-10V</text>
<text x="465.3" y="73.4">+12V</text>
<text x="478.4" y="74.4">C41</text>
<text x="79.7" y="78.5">+5V</text>
<text x="478.6" y="79.5">100nF</text>
<text x="80.7" y="89.4" transform="rotate(-90 80.7 89.4)">C67</text>
<text x="91.2" y="88.4">VCC</text>
<text x="97.4" y="84.5">U13</text>
<text x="182.2" y="87.1">200k</text>
<text x="182.5" y="89.1">R19</text>
<text x="386.5" y="86.1">+10V</text>
<text x="453.8" y="85.2">HEF4053BT</text>
<text x="460.8" y="89.7">S1</text>
<text x="469.5" y="85.8">U17</text>
<text x="475.6" y="84.5">GND</text>
<text x="70.4" y="90.9">GND</text>
<text x="75.6" y="91.4" transform="rotate(-90 75.6 91.4)">100nF</text>
<text x="91.2" y="94.8">Y1</text>
<text x="390.1" y="93.4">U15B</text>
<text x="460.8" y="94.8">S3</text>
<text x="460.8" y="92.2">S2</text>
<text x="468" y="91.3" transform="rotate(-90 468 91.3)">VDD</text>
<text x="472.1" y="91">1Y0</text>
<text x="472.1" y="93.5">1Y1</text>
<text x="511.3" y="96">0</text>
<text x="91.2" y="99.9">Y0</text>
<text x="98.2" y="98.6">Z</text>
<text x="182.1" y="100">+10V</text>
<text x="182.3" y="97.9" transform="rotate(-90 182.3 97.9)">47pF</text>
<text x="187.4" y="97" transform="rotate(-90 187.4 97)">C29</text>
<text x="365.3" y="101.1">0</text>
<text x="374" y="101.1">3571</text>
<text x="386.6" y="96.1">+</text>
<text x="389.3" y="96.9" transform="rotate(-90 389.3 96.9)">V+</text>
<text x="409.9" y="100.6">R36</text>
<text x="411" y="98.5">0</text>
<text x="472.1" y="101.1">2Y0</text>
<text x="473.2" y="96.1">1Z</text>
<text x="510.2" y="98">R37</text>
<text x="91.2" y="107.5">S</text>
<text x="185.5" y="107.4">U7A</text>
<text x="364.1" y="103.1">R77</text>
<text x="374.3" y="103.1">R74</text>
<text x="390.2" y="104.9">TL072</text>
<text x="472.1" y="103.7">2Y1</text>
<text x="473.2" y="106.2">2Z</text>
<text x="511.3" y="106.1">0</text>
<text x="78" y="113.4" transform="rotate(-90 78 113.4)">10k</text>
<text x="91.2" y="113.8">GND</text>
<text x="182.1" y="110">+</text>
<text x="184.8" y="110.8" transform="rotate(-90 184.8 110.8)">V+</text>
<text x="199.7" y="112.5">1k</text>
<text x="220.5" y="112.5">0</text>
<text x="356.2" y="108.7">GND</text>
<text x="386.7" y="113.8">1000</text>
<text x="386.7" y="110.1">-10V</text>
<text x="472.1" y="113.8">3Y1</text>
<text x="472.1" y="111.3">3Y0</text>
<text x="509.7" y="108.2">R121</text>
<text x="80.1" y="114" transform="rotate(-90 80.1 114)">R103</text>
<text x="92" y="116.9">74LVC1G3157GW</text>
<text x="168.2" y="115">100k</text>
<text x="168.6" y="117.1">R17</text>
<text x="185.7" y="118.8">TL072</text>
<text x="199" y="114.5">R20</text>
<text x="219.4" y="114.5">R31</text>
<text x="387" y="115.8">R75</text>
<text x="460.8" y="115.1">/E</text>
<text x="473.2" y="116.4">3Z</text>
<text x="79.3" y="121.4">GND</text>
<text x="182.3" y="125.3">-10V</text>
<text x="386.8" y="125.8" transform="rotate(-90 386.8 125.8)">47pF</text>
<text x="391.9" y="124.9" transform="rotate(-90 391.9 124.9)">C88</text>
<text x="451.4" y="121" transform="rotate(-90 451.4 121)">10k</text>
<text x="453.4" y="121.2" transform="rotate(-90 453.4 121.2)">R42</text>
<text x="484.5" y="121.4">GND</text>
<text x="448.9" y="129">GND</text>
<text x="466.7" y="126.2" transform="rotate(-90 466.7 126.2)">VSS</text>
<text x="471.8" y="126.2" transform="rotate(-90 471.8 126.2)">VEE</text>
<text x="464.1" y="141.7">GND</text>
<text x="34" y="150.8">+5V</text>
<text x="54.8" y="155.7">U8</text>
<text x="27.5" y="160.7">C31</text>
<text x="45.5" y="159.6">IN</text>
<text x="57.5" y="159.6">OUT</text>
<text x="27.8" y="165.8">0.47nF</text>
<text x="45.5" y="164.6">GND</text>
<text x="70.7" y="162">C19</text>
<text x="70.9" y="167.1">100nF</text>
<text x="33.6" y="172.2">GND</text>
<text x="55" y="168.4">REF2925AIDBZT</text>
<text x="67.9" y="173.4">GND</text>
<text x="308.3" y="173.7">+5V</text>
<text x="382.7" y="172.9">R115</text>
<text x="382.9" y="170.9">156k</text>
<text x="391.6" y="172.9">R117</text>
<text x="393.2" y="170.9">0</text>
<text x="299.9" y="185.1">+3.3V</text>
<text x="319.5" y="185.9" transform="rotate(-90 319.5 185.9)">C34</text>
<text x="325.7" y="183.7" transform="rotate(-90 325.7 183.7)">GND</text>
<text x="386.5" y="183.9">+10V</text>
<text x="389.3" y="181.7" transform="rotate(-90 389.3 181.7)">47pF</text>
<text x="394.4" y="180.8" transform="rotate(-90 394.4 180.8)">C35</text>
<text x="289.8" y="186.4">+3.3V +3.3V</text>
<text x="314.4" y="187.9" transform="rotate(-90 314.4 187.9)">100nF</text>
<text x="321.1" y="190">VDD</text>
<text x="327.3" y="186.1">U33</text>
<text x="398.2" y="191" transform="rotate(-90 398.2 191)">C84</text>
<text x="403.1" y="188.8" transform="rotate(-90 403.1 188.8)">GND</text>
<text x="292.7" y="196" transform="rotate(-90 292.7 196)">10k</text>
<text x="294.7" y="196.6" transform="rotate(-90 294.7 196.6)">R106</text>
<text x="297.7" y="196" transform="rotate(-90 297.7 196)">10k</text>
<text x="299.8" y="196.6" transform="rotate(-90 299.8 196.6)">R107</text>
<text x="321.1" y="192.6">REF</text>
<text x="333.1" y="197.7">OUT</text>
<text x="386.6" y="197.7">+</text>
<text x="390" y="195">U34A</text>
<text x="393.1" y="193" transform="rotate(-90 393.1 193)">100nF</text>
<text x="321.1" y="200.2">/CS</text>
<text x="321.1" y="202.7">SCLK</text>
<text x="372.7" y="202.7">100k</text>
<text x="389.3" y="198.5" transform="rotate(-90 389.3 198.5)">V+</text>
<text x="321.1" y="205.3">DIN</text>
<text x="321.1" y="207.8">/CLR</text>
<text x="372.5" y="204.7">R112</text>
<text x="390.2" y="206.5">TL072</text>
<text x="323.1" y="211.5">MAX5214GUA+</text>
<text x="386.7" y="213">-10V</text>
<text x="386.5" y="224.5">+10V</text>
<text x="390.1" y="231.9">U34B</text>
<text x="365.3" y="239.5">0</text>
<text x="374" y="239.5">3571</text>
<text x="386.6" y="234.5">+</text>
<text x="389.3" y="235.3" transform="rotate(-90 389.3 235.3)">V+</text>
<text x="363.7" y="241.5">R110</text>
<text x="373.8" y="241.5">R114</text>
<text x="390.2" y="243.3">TL072</text>
<text x="356.2" y="247.1">GND</text>
<text x="386.7" y="248.5">-10V</text>
<text x="386.5" y="254.2">R116</text>
<text x="386.7" y="252.2">1000</text>
<text x="386.8" y="263" transform="rotate(-90 386.8 263)">47pF</text>
<text x="391.9" y="262.1" transform="rotate(-90 391.9 262.1)">C89</text>
<text x="393.4" y="303.2">+5V</text>
<text x="411.1" y="309.3">U23</text>
<text x="384.1" y="315.7">GND</text>
<text x="389.3" y="316.2" transform="rotate(-90 389.3 316.2)">100nF</text>
<text x="394.4" y="314.2" transform="rotate(-90 394.4 314.2)">C69</text>
<text x="404.9" y="313.2">VCC</text>
<text x="404.9" y="319.6">Y1</text>
<text x="411.9" y="323.4">Z</text>
<text x="295.6" y="329.9">+5V</text>
<text x="404.9" y="324.7">Y0</text>
<text x="316.4" y="334.7">U3</text>
<text x="404.9" y="332.3">S</text>
<text x="289.2" y="339.8">C20</text>
<text x="307.1" y="338.6">IN</text>
<text x="319.1" y="338.6">OUT</text>
<text x="332.3" y="341.1">C48</text>
<text x="334.9" y="340.6">R69</text>
<text x="337.3" y="338.5" transform="rotate(-90 337.3 338.5)">0</text>
<text x="404.9" y="338.6">GND</text>
<text x="405.7" y="341.7">74LVC1G3157GW</text>
<text x="289.4" y="344.9">0.47uF</text>
<text x="307.1" y="343.7">GND</text>
<text x="316.7" y="347.4">REF2925AIDBZT</text>
<text x="332.5" y="346.2">100nF</text>
<text x="393" y="346.2">GND</text>
<text x="295.2" y="351.2">GND</text>
<text x="329.5" y="352.5">GND</text>
<text x="393.4" y="354">+5V</text>
<text x="411.1" y="358.9">U24</text>
<text x="384.1" y="365.2">GND</text>
<text x="389.3" y="365.7" transform="rotate(-90 389.3 365.7)">100nF</text>
<text x="394.4" y="363.7" transform="rotate(-90 394.4 363.7)">C70</text>
<text x="404.9" y="362.8">VCC</text>
<text x="404.9" y="369.1">Y1</text>
<text x="404.9" y="374.2">Y0</text>
<text x="411.9" y="372.9">Z</text>
<text x="404.9" y="381.8">S</text>
<text x="404.9" y="388.2">GND</text>
<text x="393" y="395.7">GND</text>
<text x="405.7" y="391.3">74LVC1G3157GW</text>
</g>
<g font-size="1.4" fill="#840000">
<text x="64.4" y="50.2">OFFSET_+2.5V</text>
<text x="64.3" y="57.8">SWITCH_NOTE</text>
<text x="156.7" y="57.8">CV_NOTE</text>
<text x="231.8" y="55.3">CV_NOTE_OUTPUT</text>
<text x="279.4" y="64.2">DAC1_SCLK</text>
<text x="281.2" y="61.6">DAC1_CS</text>
<text x="358.4" y="64.2">CV_n3_OFFSET</text>
<text x="278.4" y="69.2">DAC1_CLEAR</text>
<text x="280.7" y="66.7">DAC1_DIN</text>
<text x="431.7" y="89.6">SWITCH_CVn3_OUT</text>
<text x="431.7" y="92.1">SWITCH_CVn4_OUT</text>
<text x="520.1" y="95.9">CV_n3_OUTPUT</text>
<text x="64.4" y="99.7">OFFSET_+2.5V</text>
<text x="61.2" y="107.3">SWITCH_VELOCITE</text>
<text x="520.1" y="106.1">CV_n4_OUTPUT</text>
<text x="234.3" y="112.4">CV_VELOCITE_OUTPUT</text>
<text x="152.3" y="115">CV_VELOCITE</text>
<text x="433.4" y="115">SWITCH_CV_14bits_EN</text>
<text x="81.9" y="159.4">OFFSET_+2.5V</text>
<text x="279.4" y="202.6">DAC1_SCLK</text>
<text x="281.2" y="200">DAC2_CS</text>
<text x="358.4" y="202.6">CV_n4_OFFSET</text>
<text x="278.4" y="207.7">DAC1_CLEAR</text>
<text x="280.7" y="205.1">DAC1_DIN</text>
<text x="424.8" y="323.2">CV_n3_OFFSET</text>
<text x="377.5" y="332.1">SWITCH_CV_n3</text>
<text x="424.8" y="372.8">CV_n4_OFFSET</text>
<text x="377.5" y="381.7">SWITCH_CV_n4</text>
</g>
<g font-size="1.4" fill="#0000c2">
<text x="102.9" y="52.2">sortie</text>
<text x="147.5" y="57.2">DAC_OUT1</text>
<text x="148.9" y="58.6">(0 à 3.3V)</text>
<text x="68.6" y="61.1">Sélection</text>
<text x="143.7" y="114.4">DAC_OUT2</text>
<text x="145.1" y="115.7">(0 à 3.3V)</text>
<text x="378.5" y="322.7">+3.25V</text>
<text x="378.5" y="372.3">+3.25V</text>
</g>
</svg>
